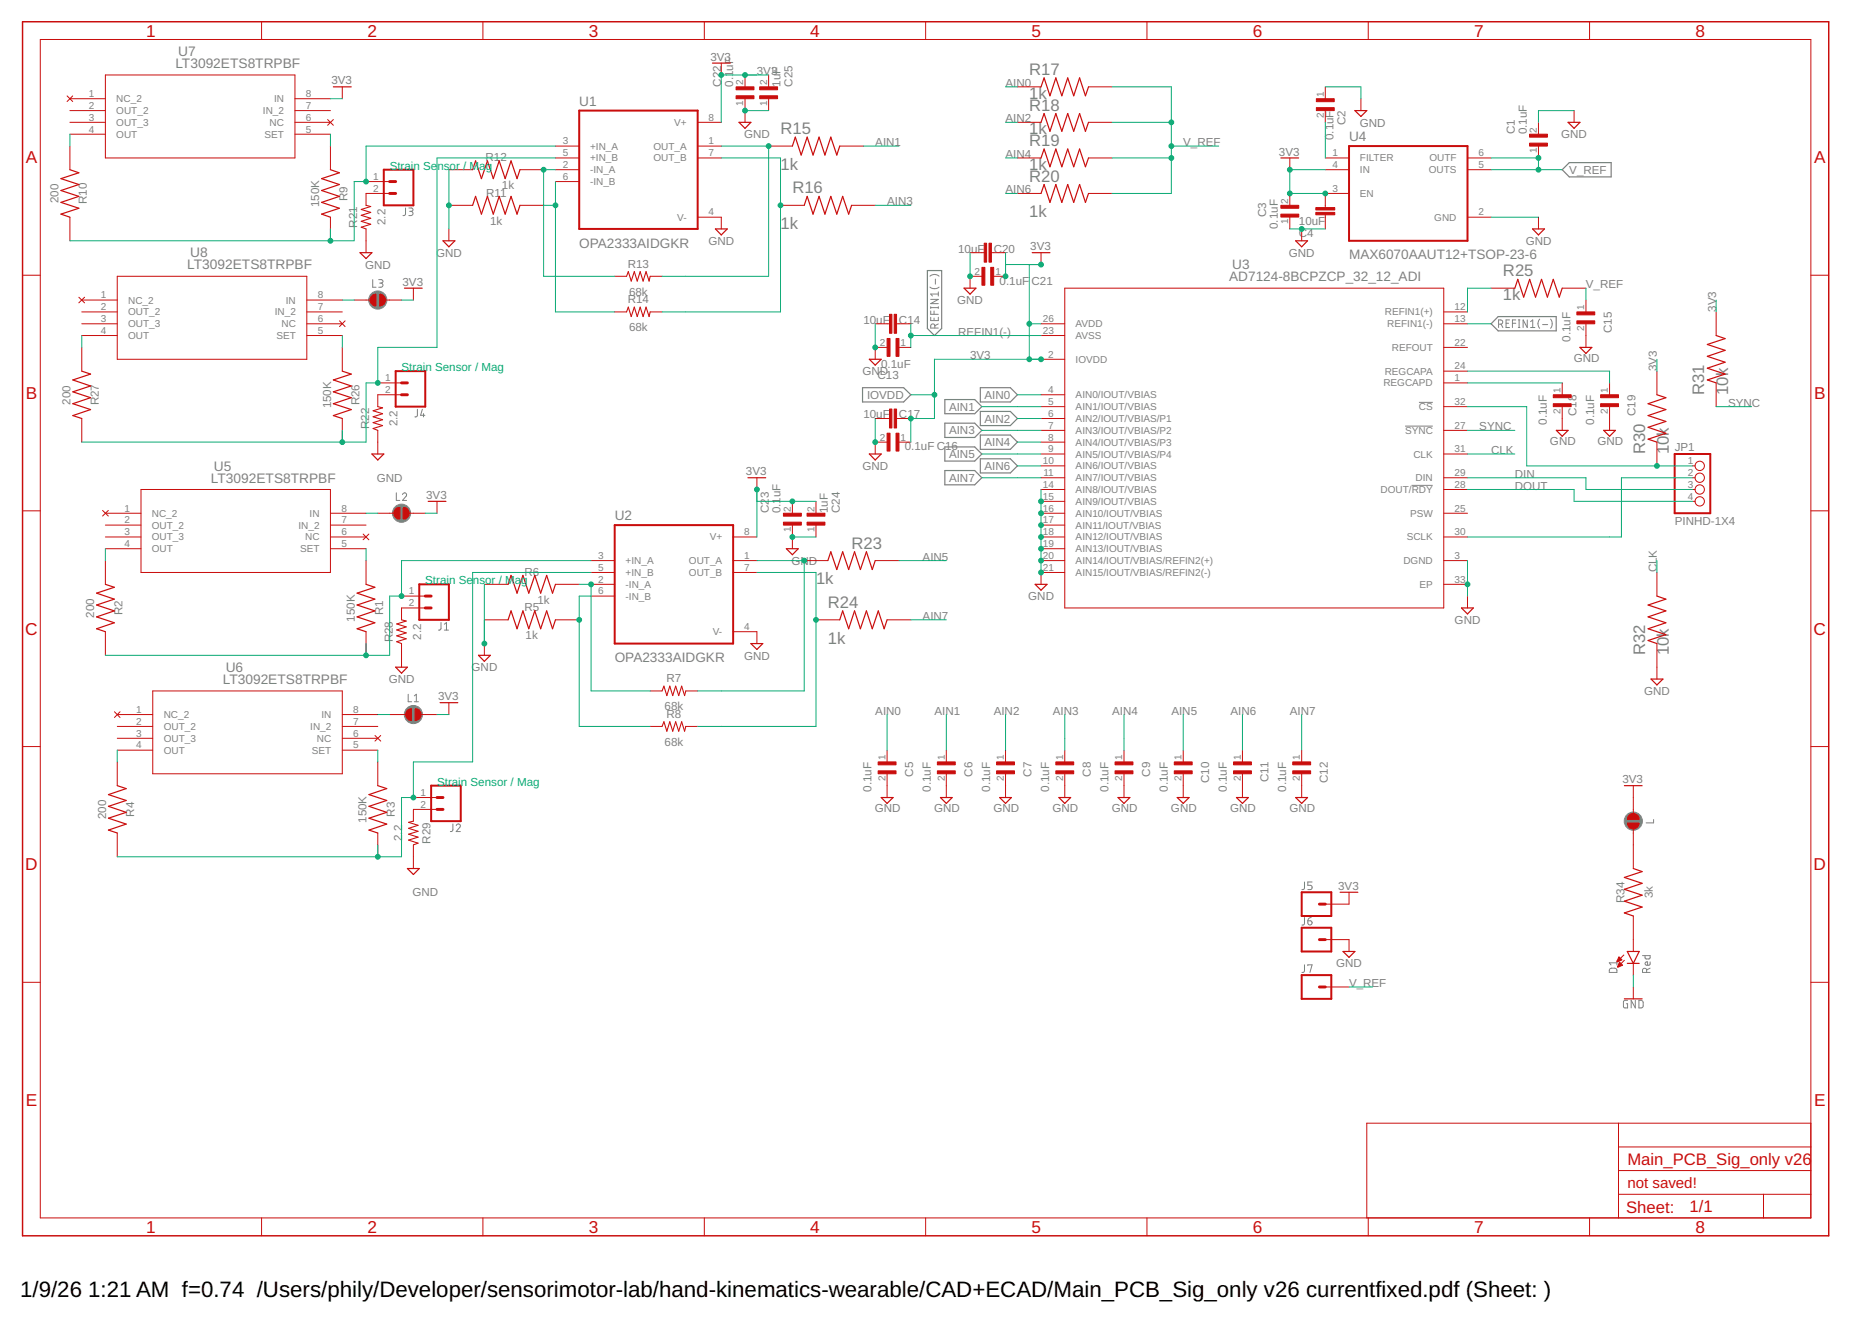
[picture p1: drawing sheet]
<svg xmlns="http://www.w3.org/2000/svg" width="297mm" height="210mm" viewBox="0 0 297 210" stroke-linecap="round" stroke-linejoin="round" font-family="sans-serif">
<g fill="none" stroke="#808080" stroke-width=".16">
<path d="M64.3 33v1l-.4 .2M64.9 33h.5l.1 .2-.1 .3h-.4M65.2 33.5a.34 .34 0 0 1 .3 .4 .34 .34 0 0 1-.3 .3h-.3M59.1 44.4v1.2h.6M60.1 44.4h.4l.3 .2-.2 .3h-.4M60.4 44.9h.2a.33 .33 0 0 1 .2 .4 .33 .33 0 0 1-.4 .3h-.3M147.6 45.6a1.18 1.18 0 0 0 1.4 0M147.6 43.8a1.11 1.11 0 0 1 1.4 0M147.7 48.7v.2M147.7 49.3v.6h1.2M147.7 50.3v.6h1.2v-.6M147.7 48.8h1.2"/>
<path d="M147.7 47.5h1.2l-1.2 .7h1.2M148.2 49.3v.6M148.2 50.5v.4M148.3 52v-.3a.33 .33 0 0 0-.3-.3 .33 .33 0 0 0-.3 .3v.3h1.2M148.4 44.3v.8M148.9 51.4l-.6 .3M148.9 46.3v.7M148.9 48.7v.2M148.9 46.7h-1.2l.3 .3M237.8 51.4h.3a.34 .34 0 0 0 .3-.3 .34 .34 0 0 0-.3-.3h-.3v1.2M238.2 51.4l.3 .6M239 51.3h.4"/>
<path d="M239.5 50.8h-.5v1.2h.5M240 51.3h.5M240.5 50.8h-.5v1.2M240.9 50.8h.3M240.9 52h.3M241 50.8v1.2M242.3 50.8v1.2l-.6-1.2v1.2M242.9 52h.6M242.9 51l.3-.2v1.2M244.3 50.6a1.11 1.11 0 0 0 0 1.5M244.8 51.5h.8M246 50.6a1.18 1.18 0 0 1 0 1.5"/>
<path d="M62.9 78.2v1.2h.5M63.9 78.5a.33 .33 0 0 1 .4-.3 .33 .33 0 0 1 .1 .5l-.5 .7h.6M66.2 64.9v1.1l-.4 .1M67 64.9l-.3 1h.7M67.2 65.6v.5M222.9 67.6h4.5M224 77h3.3M225.1 63.8h2.3M70 98.8v1l-.4 .2M70.5 100h.7M70.5 99l.3-.2v1.2M64.8 110.2v1.1h.5"/>
<path d="M65.7 111.3h.7M65.7 110.4l.4-.2v1.1M71.9 130.7l-.1 1.1-.3 .1M72.4 131a.33 .33 0 0 1 .5-.3 .33 .33 0 0 1 .1 .6l-.6 .6h.6M207 139.9v1.1l-.4 .1M208.2 139.9h-.7v.6h.4a.34 .34 0 0 1 .3 .3 .34 .34 0 0 1-.3 .3h-.4M262.4 130v.6h-1.2M207 145.6v1l-.4 .2M207 153.1v1l-.4 .2M207.5 146.1h.4a.34 .34 0 0 1 .3 .4 .34 .34 0 0 1-.4 .3 .34 .34 0 0 1-.3-.4zM207.5 153.2v-.1h.7l-.3 1.2M208 145.6a.51 .51 0 0 0-.5 .5"/>
<path d="M255.5 153.7l.2-.1h.6l.2 .2 .1 .5h-1.2zM256.6 152.4v.7M256.6 152.8h-1.2l.2 .3M258.3 158.7h-.4l-.3 .2 .1 1h.6v-.6h-.2M259.5 158.7v1.2l-.7-1.2v1.2M260.1 158.7h.3l.3 .2v.8l-.2 .2h-.4zM260.6 151.6h1.2v.4l-.1 .1h-.6l-.1-.5M261.3 154.3v-.4a.33 .33 0 0 0-.3-.3 .33 .33 0 0 0-.4 .3v.4h1.2M261.8 152.6l-.1 .5h-.4a.28 .28 0 0 1-.3-.3 .28 .28 0 0 1 .4-.2v.5M261.8 153.6l-.5 .3"/>
</g>
<g fill="#808080" stroke="#808080" stroke-width=".16">
<circle cx="259.2" cy="130.3" r="1.44"/>
<circle cx="65.6" cy="113.4" r="1.44"/>
<circle cx="63.7" cy="81.4" r="1.44"/>
<circle cx="59.9" cy="47.6" r="1.44"/>
</g>
<path d="M247.9 26.9l1.1-1.1h6.7v2.3h-6.7zM147.2 42.9h2.2v9.2l-1.1 1.1-1.1-1.1zM237.7 50.2h9.2v2.3h-9.2l-1.1-1.1zM136.9 61.5h6.5l1.1 1.1-1.1 1.2h-6.5zM149.9 63.4h4.8l1.1 1.1-1.1 1.1h-4.8zM149.9 67.1h4.8l1.1 1.2-1.1 1.1h-4.8zM149.9 70.9h4.8l1.1 1.1-1.1 1.2h-4.8zM149.9 74.7h4.8l1.1 1.1-1.1 1.1h-4.8zM155.6 61.5h4.7l1.1 1.1-1.1 1.2h-4.7zM155.6 65.3h4.7l1.1 1.1-1.1 1.1h-4.7zM155.6 69h4.7l1.1 1.1-1.1 1.2h-4.7zM155.6 72.8h4.7l1.1 1.1-1.1 1.1h-4.7z" fill="none" stroke="#808080" stroke-width=".19"/>
<g fill="none" stroke="#c90d0c" stroke-width=".16">
<path d="M6.4 6.3h280.9v186.9h-280.9zM10.6 15.2l.9 .9M11.1 19.4h5.6M11.1 15.7h5.6M11.1 17.5h5.6M11.5 15.2l-.9 .9M16.7 11.9h30.1v13.2h-30.1zM41.5 3.5v2.8M46.8 19.4h5.6M46.8 15.7h5.6M46.8 17.5h5.6M52 19l.9 .9"/>
<path d="M52.9 19l-.9 .9M54.3 13.8v1.9M76.6 3.5v2.8M110.7 19.4h3.7M111.8 3.5v2.8M114.4 10v1.9M118.2 11.9v1.9M118.2 15.7v3.7M122 11.9v1.9M122 15.7v1.8M146.9 3.5v2.8M161.4 13.8h3.8"/>
<path d="M161.4 19.4h3.8M172.7 13.8h3.8M172.7 19.4h3.8M182 3.5v2.8M210.3 13.8v1.9M210.3 17.5v1.9M215.9 15.7v1.8M217.1 3.5v2.8M244.1 19.4v1.9M249.8 17.5v1.9M252.2 3.5v2.8M11.1 21.3h5.6"/>
<path d="M11.1 23.2v3.7M11.1 34.5v3.7M46.8 21.3h5.6M52.4 23.2v3.7M52.4 34.5v3.7M58.1 36.3v3.8M58.1 28.8h3.7M61.8 30.7h-3.7v1.9M71.2 26.9h3.8M71.2 36.3v1.9M71.2 32.6h3.8M82.5 26.9h3.8"/>
<path d="M82.5 32.6h3.8M88.1 25.1h3.8M88.1 26.9h3.8M88.1 23.2h3.8M88.1 28.8h3.8M110.7 25.1h3.7M110.7 34.5h3.7v1.8M110.7 23.2h3.7M122 23.2h3.7M123.8 32.6h3.8M133.2 23.2h3.8M135.1 32.6h3.8"/>
<path d="M161.4 25.1h3.8M161.4 30.7h3.8M172.7 25.1h3.8M172.7 30.7h3.8M204.7 25.1v1.8M204.7 30.7v1.9M204.7 34.5v1.8M206.5 36.3v1.9M210.3 25.1h3.8M210.3 26.9h3.8M210.3 34.1v2.2M214.1 30.7h-3.8v2.3"/>
<path d="M232.9 25.1h3.7M232.9 26.9h3.7M232.9 34.5h3.7M244.1 23.2v1.9M244.1 34.5v1.8M3.6 43.7h2.8M12.5 47.2l.9 .8M13 51.4h5.6M13 53.2h5.6M13 49.5h5.6M13 47.6h5.6M13 55.1v3.8"/>
<path d="M13.4 47.2l-.9 .8M18.6 43.8h30.1v13.2h-30.1zM48.7 51.4h5.6M48.7 53.2h5.6M48.7 49.5h5.6M48.7 47.6h5.6M53.9 50.9l.9 .9M54.3 55.1v3.8M54.8 50.9l-.9 .9M56.2 47.6h2.5M61.2 47.6h2.5M65.6 45.7v1.9"/>
<path d="M97.5 49.5h1.9M97.5 43.8h1.9M103.2 49.5h1.9M103.2 43.8h1.9M138.9 51.4h2.2M140.8 55.1h-1.9v1.9M142.3 51.4h2.2M142.6 55.1h1.9M153.9 40.1h2.3M155.8 43.8h-1.9v1.9M157.3 40.1h2.3M157.7 43.8h1.9"/>
<path d="M165.2 51.4h3.8M165.2 53.2h3.8M165.2 57h3.8M165.2 40.1v1.9M169 45.7h60.1v50.8h-60.1zM229.1 51.4h3.8M229.1 49.5h3.8M229.1 55.1h3.8M229.1 58.9h3.8M236.6 45.7h3.8M247.9 45.7h3.8M251.7 47.6v1.9"/>
<path d="M251.7 51.4v3.7M262.9 58.9v3.7M272.3 49.5v3.7M287.3 43.7h2.9M13 66.4v3.7M22.4 77.7h30v13.1h-30zM54.3 66.4v3.7M59.9 60.7h3.8M59.9 68.3v3.7M63.7 62.6h-3.8v1.9M69.3 79.5v1.9M120.1 75.8v1.9"/>
<path d="M125.7 79.5v1.9M129.5 79.5v1.9M138.9 66.4h2.2M140.8 70.1h-1.9v1.9M142.3 66.4h2.2M142.6 70.1h1.9M165.2 62.6h3.8M165.2 64.5h3.8M165.2 66.4h3.8M165.2 68.3h3.8M165.2 70.1h3.8M165.2 72h3.8"/>
<path d="M165.2 73.9h3.8M165.2 75.8h3.8M165.2 77.7h3.8M165.2 79.5h3.8M229.1 64.5h3.8M229.1 68.3h3.8M229.1 72h3.8M229.1 75.8h3.8M229.1 77.7h3.8M229.1 60.7h3.8M247.9 60.7v1.9M247.9 64.5v3.8"/>
<path d="M255.4 60.7v1.9M255.4 64.5v3.8M262.9 70.1v3.8M268.6 73.9h.4M268.6 75.8h.4M268.6 77.7h.4M268.6 79.5h.4M272.3 60.7v3.8M3.6 81h2.8M16.3 81l.9 .9M16.7 85.2h5.7M16.7 81.4h5.7"/>
<path d="M16.7 83.3h5.7M16.7 87.1h5.7M16.7 88.9v3.8M17.2 81l-.9 .9M52.4 85.2h5.7M52.4 81.4h5.7M52.4 83.3h5.7M52.4 87.1h5.7M57.6 84.7l.9 .9M58.1 88.9v3.8M58.5 84.7l-.9 .9M59.9 81.4h2.6"/>
<path d="M63.7 94.6h3.8M64.9 81.4h2.6M67.5 96.5h-3.8v1.8M76.9 92.7h3.7M76.9 98.3h3.7M88.1 92.7h3.8M88.1 98.3h3.8M93.8 88.9h3.7M93.8 90.8h3.7M93.8 92.7h3.7M93.8 94.6h3.7M116.3 88.9h3.8"/>
<path d="M116.3 90.8h3.8M116.3 85.2h3.8M125.7 83.3v3.8M127.6 88.9h3.8M129.5 98.3h3.7M129.5 83.3v1.9M138.9 88.9h3.7M140.8 98.3h3.7M165.2 88.9h3.8M165.2 85.2h3.8M165.2 81.4h3.8M165.2 83.3h3.8"/>
<path d="M165.2 87.1h3.8M169 90.8h-3.8v1.9M229.1 88.9h3.8M229.1 92.7h3.8M229.1 85.2h3.8M229.1 81.4h3.8M232.9 94.6v1.9M262.9 90.8v3.8M287.3 81h2.9M3.6 118.4h2.8M16.7 100.2v3.8M18.2 112.9l.8 .9"/>
<path d="M18.6 113.4h5.6M18.6 115.3h5.6M18.6 117.1h5.6M18.6 119h5.6M19 112.9l-.8 .9M24.2 109.6h30.1v13.2h-30.1zM54.3 113.4h5.6M54.3 115.3h5.6M54.3 117.1h5.6M54.3 119h5.6M58.1 100.2v3.8M59.5 116.7l.9 .9"/>
<path d="M60.4 116.7l-.9 .9M61.8 113.4h2.6M63.7 102.1v3.8M66.8 113.4h2.5M71.2 111.5v1.9M76.9 102.1v1.9M103.2 109.6h1.9M103.2 115.3h1.9M108.8 109.6h1.9M108.8 115.3h1.9M116.3 100.2h3.8v1.9M140.8 119v1.9"/>
<path d="M150.2 119v1.9M159.6 119v1.9M169 119v1.9M178.4 119v1.9M187.7 119v1.9M197.1 119v1.9M206.5 119v1.9M262.9 102.1v5.6M287.3 118.4h2.9M18.6 120.9v3.8M18.6 132.2v3.7M59.9 120.9v3.8"/>
<path d="M59.9 132.2v3.7M65.6 126.5h3.7M65.6 134v3.8M69.3 128.4h-3.7v1.9M140.8 122.8v3.7M150.2 122.8v3.7M159.6 122.8v3.7M169 122.8v3.7M178.4 122.8v3.7M187.7 122.8v3.7M197.1 122.8v3.7M206.5 122.8v3.7"/>
<path d="M259.2 124.7v4.4M259.2 131.5v6.3M3.6 155.9h2.8M210.3 149.1h3.8v1.9M210.3 156.6h3.8M214.1 141.6v1.8h-3.8M257.7 151.5l-1.1 1M257.7 152.4l-1 1M259.2 145.3v5.7M259.2 152.8v1.9M259.2 156.6v1.9M287.3 155.9h2.9"/>
<path d="M256.8 178.2v15M287.3 178.2h-70.4v15M41.5 193.2v2.9M76.6 193.2v2.9M111.8 193.2v2.9M146.9 193.2v2.9M182 193.2v2.9M217.1 193.2v2.9M252.2 193.2v2.9M256.8 189.5h30.5M256.8 185.7h30.5M256.8 182h30.5"/>
<path d="M279.8 189.5v3.7"/>
<circle cx="269.7" cy="73.9" r=".74"/>
<circle cx="269.7" cy="77.7" r=".74"/>
<circle cx="269.7" cy="75.8" r=".74"/>
<circle cx="269.7" cy="79.5" r=".74"/>
</g>
<path d="M3.6 3.5h286.6v192.6h-286.6z" fill="none" stroke="#c90d0c" stroke-width=".23"/>
<path d="M91.9 17.5h18.8v18.8h-18.8zM60.9 26.9h4.7v5.7h-4.7zM214.1 23.2h18.8v15h-18.8zM62.8 58.9h4.7v5.6h-4.7zM265.7 72h5.7v9.4h-5.7zM66.5 92.7h4.7v5.6h-4.7zM97.5 83.3h18.8v18.8h-18.8zM68.4 124.7h4.7v5.6h-4.7zM206.5 141.6h4.7v3.7h-4.7zM206.5 147.2h4.7v3.8h-4.7zM206.5 154.7h4.7v3.8h-4.7z" fill="none" stroke="#c90d0c" stroke-width=".32"/>
<g fill="none" stroke="#c90d0c" stroke-width=".19">
<path d="M52.9 13.8h2.8M113.1 10h2.8M117.3 19.4h1.8l-.9 1zM165.2 13.8l.5-1.4 .9 2.8 .9-2.8 1 2.8 .9-2.8 1 2.8 .9-2.8 .9 2.8 .5-1.4M165.2 19.4l.5-1.4 .9 2.8 .9-2.8 1 2.8 .9-2.8 1 2.8 .9-2.8 .9 2.8 .5-1.4M215 17.5h1.9l-1 1zM248.8 19.4h1.9l-.9 1zM11.1 26.9l1.4 .5-2.8 .9 2.8 1-2.8 .9 2.8 1-2.8 .9 2.8 .9-2.8 1 1.4 .5M52.4 26.9l1.4 .5-2.8 .9 2.8 1-2.8 .9 2.8 1-2.8 .9 2.8 .9-2.8 1 1.4 .5M70.3 38.2h1.9l-1 1zM75 32.6l.5-1.4 .9 2.8 .9-2.8 1 2.8 .9-2.8 1 2.8 .9-2.8 .9 2.8 .5-1.4M75 26.9l.5-1.4 .9 2.8 .9-2.8 1 2.8 .9-2.8 1 2.8 .9-2.8 .9 2.8 .5-1.4"/>
<path d="M113.5 36.3h1.9l-1 1zM125.7 23.2l.5-1.4 .9 2.8 1-2.8 .9 2.8 1-2.8 .9 2.8 .9-2.8 1 2.8 .4-1.4M127.6 32.6l.5-1.4 .9 2.8 1-2.8 .9 2.8 .9-2.8 1 2.8 .9-2.8 1 2.8 .4-1.4M165.2 25.1l.5-1.5 .9 2.9 .9-2.9 1 2.9 .9-2.9 1 2.9 .9-2.9 .9 2.9 .5-1.4M165.2 30.7l.5-1.4 .9 2.8 .9-2.8 1 2.8 .9-2.8 1 2.8 .9-2.8 .9 2.8 .5-1.4M203.2 25.1h2.9M205.6 38.2h1.9l-1 1zM243.2 36.3h1.9l-1 1zM13 58.9l1.4 .5-2.8 .9 2.8 .9-2.8 1 2.8 .9-2.8 1 2.8 .9-2.8 .9 1.4 .5M54.3 58.9l1.4 .5-2.8 .9 2.8 .9-2.8 1 2.8 .9-2.8 1 2.8 .9-2.8 .9 1.4 .5M57.1 40.1h1.9l-.9 .9zM64.2 45.7h2.8"/>
<path d="M137.9 57h1.9l-.9 .9zM153 45.7h1.9l-1 1zM163.8 40.1h2.8M240.4 45.7l.4-1.4 1 2.8 .9-2.8 .9 2.8 1-2.8 .9 2.8 1-2.8 .9 2.8 .5-1.4M250.7 55.1h1.9l-.9 1zM272.3 53.2l1.4 .5-2.8 1 2.8 .9-2.8 .9 2.8 1-2.8 .9 2.8 1-2.8 .9 1.4 .4M59 72h1.9l-1 1zM67.9 79.5h2.9M118.7 75.8h2.8M137.9 72h1.9l-.9 1zM247 68.3h1.8l-.9 .9zM254.5 68.3h1.8l-.9 .9z"/>
<path d="M262.9 62.6l1.4 .5-2.8 1 2.8 .9-2.8 .9 2.8 1-2.8 .9 2.8 .9-2.8 1 1.4 .4M16.7 92.7l1.4 .5-2.8 .9 2.8 1-2.8 .9 2.8 .9-2.8 1 2.8 .9-2.8 1 1.4 .4M58.1 92.7l1.4 .5-2.8 .9 2.8 1-2.8 .9 2.8 .9-2.8 1 2.8 .9-2.8 1 1.4 .4M80.6 98.3l.5-1.4 .9 2.9 1-2.9 .9 2.9 1-2.9 .9 2.9 .9-2.9 1 2.9 .4-1.5M80.6 92.7l.5-1.4 .9 2.8 1-2.8 .9 2.8 1-2.8 .9 2.8 .9-2.8 1 2.8 .4-1.4M124.8 87.1h1.9l-1 .9zM131.4 88.9l.4-1.4 1 2.9 .9-2.9 1 2.9 .9-2.9 .9 2.9 1-2.9 .9 2.9 .5-1.5M133.2 98.3l.5-1.4 1 2.9 .9-2.9 .9 2.9 1-2.9 .9 2.9 1-2.9 .9 2.9 .5-1.5M164.3 92.7h1.8l-.9 .9zM231.9 96.5h1.9l-.9 .9zM262.9 94.6l1.4 .5-2.8 .9 2.8 .9-2.8 1 2.8 .9-2.8 1 2.8 .9-2.8 .9 1.4 .5M62.8 105.9h1.8l-.9 .9z"/>
<path d="M69.8 111.5h2.8M75.9 104h1.9l-.9 .9zM119.1 102.1h1.9l-.9 .9zM262 107.7h1.9l-1 1zM18.6 124.7l1.4 .4-2.8 1 2.8 .9-2.8 .9 2.8 1-2.8 .9 2.8 .9-2.8 1 1.4 .5M59.9 124.7l1.5 .4-2.9 1 2.9 .9-2.9 .9 2.9 1-2.9 .9 2.9 .9-2.9 1 1.4 .5M64.6 137.8h1.9l-.9 .9zM139.8 126.5h1.9l-.9 1zM149.2 126.5h1.9l-.9 1zM158.6 126.5h1.9l-.9 1zM168 126.5h1.9l-.9 1zM177.4 126.5h1.9l-.9 1z"/>
<path d="M186.8 126.5h1.9l-1 1zM196.2 126.5h1.9l-1 1zM205.6 126.5h1.9l-1 1zM257.7 124.7h2.9M259.2 137.8l1.4 .5-2.9 .9 2.9 .9-2.9 1 2.9 .9-2.9 1 2.9 .9-2.9 .9 1.5 .5M212.6 141.6h2.9M213.1 151h1.9l-.9 .9zM257.7 158.5h2.9M258.2 151h1.9l-.9 1.8zM258.2 152.8h1.9"/>
</g>
<path d="M61.8 30.7h1M61.8 28.8h1M63.7 62.6h.9M63.7 60.7h.9M67.5 96.5h.9M67.5 94.6h.9M69.3 128.4h1M69.3 126.5h1M209.4 143.4h.9M209.4 149.1h.9M209.4 156.6h.9" fill="none" stroke="#c90d0c" stroke-width=".47"/>
<g fill="#c90d0c" stroke="#c90d0c" stroke-width=".16">
<path d="M208.9 15.7h2.8v.4h-2.8z"/>
<path d="M208.9 17.1h2.8v.4h-2.8z"/>
<path d="M242.7 22.7h2.8v.5h-2.8z"/>
<path d="M242.7 21.3h2.8v.5h-2.8z"/>
<path d="M203.2 34h2.9v.4h-2.9z"/>
<path d="M203.2 32.6h2.9v.4h-2.9z"/>
<path d="M208.8 32.9h3v.4h-3z"/>
<path d="M208.8 33.7h3v.4h-3z"/>
<path d="M139.3 120.9h2.9v.4h-2.9z"/>
<path d="M139.3 122.3h2.9v.5h-2.9z"/>
<path d="M148.7 120.9h2.9v.4h-2.9z"/>
<path d="M148.7 122.3h2.9v.5h-2.9z"/>
<path d="M158.1 120.9h2.9v.4h-2.9z"/>
<path d="M158.1 122.3h2.9v.5h-2.9z"/>
<path d="M167.5 120.9h2.9v.4h-2.9z"/>
<path d="M167.5 122.3h2.9v.5h-2.9z"/>
<path d="M176.9 120.9h2.9v.4h-2.9z"/>
<path d="M176.9 122.3h2.9v.5h-2.9z"/>
<path d="M186.3 120.9h2.9v.4h-2.9z"/>
<path d="M186.3 122.3h2.9v.5h-2.9z"/>
<path d="M195.7 120.9h2.9v.4h-2.9z"/>
<path d="M195.7 122.3h2.9v.5h-2.9z"/>
<path d="M205.1 120.9h2.9v.4h-2.9z"/>
<path d="M205.1 122.3h2.9v.5h-2.9z"/>
<path d="M142.2 53.7h.4v2.8h-.4z"/>
<path d="M140.8 53.7h.4v2.8h-.4z"/>
<path d="M141.1 49.9h.4v3h-.4z"/>
<path d="M141.9 49.9h.4v3h-.4z"/>
<path d="M250.2 49.5h2.8v.5h-2.8z"/>
<path d="M250.2 50.9h2.8v.5h-2.8z"/>
<path d="M142.2 68.7h.4v2.9h-.4z"/>
<path d="M140.8 68.7h.4v2.9h-.4z"/>
<path d="M141.1 64.9h.4v3h-.4z"/>
<path d="M141.9 64.9h.4v3h-.4z"/>
<path d="M246.5 62.6h2.8v.5h-2.8z"/>
<path d="M246.5 64.1h2.8v.4h-2.8z"/>
<path d="M254 62.6h2.8v.5h-2.8z"/>
<path d="M254 64.1h2.8v.4h-2.8z"/>
<path d="M156.2 38.6h.3v3h-.3z"/>
<path d="M156.9 38.6h.4v3h-.4z"/>
<path d="M157.2 42.4h.5v2.9h-.5z"/>
<path d="M155.8 42.4h.5v2.9h-.5z"/>
<path d="M124.3 82.8h2.8v.5h-2.8z"/>
<path d="M124.3 81.4h2.8v.5h-2.8z"/>
<path d="M128.1 82.8h2.8v.5h-2.8z"/>
<path d="M128.1 81.4h2.8v.5h-2.8z"/>
<path d="M116.8 15.2h2.8v.5h-2.8z"/>
<path d="M116.8 13.8h2.8v.4h-2.8z"/>
<path d="M120.5 15.2h2.9v.5h-2.9z"/>
<path d="M120.5 13.8h2.9v.4h-2.9z"/>
</g>
<path d="M58.1 32.6l.7 .2-1.5 .4 1.5 .5-1.5 .5 1.5 .4-1.5 .5 1.5 .5-1.5 .4 .8 .3M99.4 43.8l.3-.7 .5 1.5 .4-1.5 .5 1.5 .5-1.5 .4 1.5 .5-1.5 .5 1.5 .2-.8M99.4 49.5l.3-.8 .5 1.5 .4-1.5 .5 1.5 .5-1.5 .4 1.5 .5-1.5 .5 1.5 .2-.7M59.9 64.5l.8 .2-1.5 .5 1.5 .4-1.5 .5 1.5 .5-1.5 .5 1.5 .4-1.5 .5 .7 .3M63.7 98.3l.8 .2-1.6 .5 1.6 .5-1.6 .4 1.6 .5-1.6 .5 1.6 .4-1.6 .5 .8 .3M105.1 109.6l.2-.7 .5 1.5 .5-1.5 .4 1.5 .5-1.5 .5 1.5 .5-1.5 .4 1.5 .2-.8M105.1 115.3l.2-.8 .5 1.5 .5-1.5 .4 1.5 .5-1.5 .5 1.5 .5-1.5 .4 1.5 .2-.7M65.6 130.3l-.8 .2 1.5 .4-1.5 .5 1.5 .5-1.5 .5 1.5 .4-1.5 .5 1.5 .5-.7 .2" fill="none" stroke="#c90d0c" stroke-width=".17"/>
<g fill="#c90d0c" stroke="#c90d0c" stroke-width=".16">
<path d="M258.2 130.6h1.9a.94 .94 0 0 1-.9 .9 .94 .94 0 0 1-1-.9z" fill-rule="evenodd"/>
<path d="M258.4 129.4a.94 .94 0 0 1 1.1-.3 .94 .94 0 0 1 .6 .9h-1.9z" fill-rule="evenodd"/>
<path d="M256.9 151.8l.5 .5-.8 .3z" fill-rule="evenodd"/>
<path d="M257 152.6l.5 .5-.8 .4z" fill-rule="evenodd"/>
<path d="M65.9 112.4a.94 .94 0 0 1 .9 1 .94 .94 0 0 1-.9 .9z" fill-rule="evenodd"/>
<path d="M64.7 112.6l.6-.2v1.9a.95 .95 0 0 1-.9-.6 .95 .95 0 0 1 .3-1.1z" fill-rule="evenodd"/>
<path d="M64 80.5a.93 .93 0 0 1 .9 .9 .93 .93 0 0 1-.9 1z" fill-rule="evenodd"/>
<path d="M62.8 80.7l.6-.2v1.9a.94 .94 0 0 1-.9-.6 .94 .94 0 0 1 .3-1.1z" fill-rule="evenodd"/>
<path d="M60.2 46.7a.93 .93 0 0 1 1 .9 .93 .93 0 0 1-1 .9z" fill-rule="evenodd"/>
<path d="M59.1 46.9l.6-.2v1.8a.93 .93 0 0 1-.9-.6 .93 .93 0 0 1 .3-1z" fill-rule="evenodd"/>
</g>
<g fill="none" stroke="#0dab76" stroke-width=".16">
<path d="M52.4 15.7h1.9M118.2 17.5h3.8M122 11.9h-7.6v7.5M159.6 13.8h1.8M159.6 19.4h1.8M176.5 13.8h9.4v16.9h-9.4M176.5 19.4h9.4M210.3 13.8h5.6v1.9M210.3 19.4v5.7M249.8 17.5h-5.7v1.9M11.1 21.3v1.9M52.4 21.3v1.9"/>
<path d="M52.4 36.3v1.9M71.2 26.9v9.4M86.3 32.6h1.8M88.1 26.9h-1.8v16.9h11.2M88.1 23.2h-30v5.6h-1.9v9.4h-45.1M88.1 25.1h-18.8v30h-9.4v5.6h-1.8v9.4h-45.1M88.1 28.8v20.7h9.4M114.4 25.1h9.4v24.4h-18.7M114.4 23.2h7.6v20.6h-16.9M137 23.2h5.6M138.9 32.6h5.6M159.6 30.7h1.8"/>
<path d="M159.6 25.1h1.8M176.5 25.1h9.4M185.9 23.2h7.5M204.7 36.3h5.6M210.3 26.9h-5.6v3.8h5.6M236.6 26.9h11.3M236.6 25.1h7.5v1.8M236.6 34.5h7.5M13 53.2v1.9M54.3 47.6h1.9M54.3 53.2v1.9M63.7 47.6h1.9"/>
<path d="M138.9 51.4v3.7M144.5 51.4v3.7M144.5 53.2h20.7M153.9 40.1v3.7M159.6 40.1v3.7M159.6 42h5.6M163.3 51.4h1.9M163.3 42v15M165.2 57h-16.9v9.4h-3.8v3.7M232.9 51.4h3.7M232.9 58.9h22.5v1.8M236.6 45.7h-3.7v3.8"/>
<path d="M251.7 45.7v1.9M262.9 57v1.9M272.3 47.6v1.9M54.3 68.3v1.8M120.1 77.7v7.5M120.1 79.5h9.4M138.9 66.4v3.7M144.5 62.6h3.8M155.8 64.5h9.4M155.8 75.8h9.4M155.8 68.3h9.4M155.8 72h9.4"/>
<path d="M161.4 66.4h3.8M161.4 62.6h3.8M161.4 73.9h3.8M161.4 70.1h3.8M165.2 77.7v13.1M232.9 77.7h16.9v1.8h18.8M232.9 75.8h18.8v1.9h16.9M232.9 64.5h9.4v9.4h26.3M232.9 68.3h7.5M232.9 72h7.5M232.9 60.7h15M268.6 75.8h-11.3v9.4h-24.4"/>
<path d="M272.3 64.5h5.6M16.7 87.1v1.8M58.1 81.4h1.8M58.1 87.1v1.8M67.5 81.4h1.8M76.9 92.7v9.4M91.9 92.7h1.9v16.9h9.4M93.8 88.9h-30.1v5.7h-1.9v9.4h-45.1M93.8 94.6h-1.9v20.7h11.3M93.8 90.8h-18.8v30.1h-9.4v5.6h-1.9v9.4h-45.1M120.1 88.9h7.5v20.7h-16.9M120.1 90.8h9.4v24.5h-18.8"/>
<path d="M125.7 85.2h3.8M142.6 88.9h7.6M144.5 98.3h5.7M232.9 88.9v5.7M262.9 88.9v1.9M18.6 119v1.9M58.1 102.1v1.9M59.9 113.4h1.9M59.9 119v1.9M69.3 113.4h1.9M140.8 113.4v5.6M150.2 113.4v5.6"/>
<path d="M159.6 113.4v5.6M169 113.4v5.6M178.4 113.4v5.6M187.7 113.4v5.6M197.1 113.4v5.6M206.5 113.4v5.6M59.9 134v1.9M214.1 156.6h3.7M259.2 154.7v1.9"/>
</g>
<g fill="#0dab76" stroke="#0dab76" stroke-width=".16">
<circle cx="120.1" cy="77.7" r=".38"/>
<circle cx="125.7" cy="79.5" r=".38"/>
<circle cx="204.7" cy="26.9" r=".38"/>
<circle cx="204.7" cy="30.7" r=".38"/>
<circle cx="210.3" cy="30.7" r=".38"/>
<circle cx="114.4" cy="11.9" r=".38"/>
<circle cx="159.6" cy="43.8" r=".38"/>
<circle cx="165.2" cy="42" r=".38"/>
<circle cx="163.3" cy="51.4" r=".38"/>
<circle cx="165.2" cy="57" r=".38"/>
<circle cx="144.5" cy="66.4" r=".38"/>
<circle cx="163.3" cy="57" r=".38"/>
<circle cx="148.3" cy="62.6" r=".38"/>
<circle cx="118.2" cy="11.9" r=".38"/>
<circle cx="232.9" cy="92.7" r=".38"/>
<circle cx="76.9" cy="102.1" r=".38"/>
<circle cx="206.5" cy="36.3" r=".38"/>
<circle cx="138.9" cy="55.1" r=".38"/>
<circle cx="138.9" cy="70.1" r=".38"/>
<circle cx="71.2" cy="32.6" r=".38"/>
<circle cx="153.9" cy="43.8" r=".38"/>
<circle cx="165.2" cy="79.5" r=".38"/>
<circle cx="165.2" cy="81.4" r=".38"/>
<circle cx="165.2" cy="83.3" r=".38"/>
<circle cx="165.2" cy="85.2" r=".38"/>
<circle cx="165.2" cy="87.1" r=".38"/>
<circle cx="165.2" cy="88.9" r=".38"/>
<circle cx="165.2" cy="90.8" r=".38"/>
<circle cx="125.7" cy="85.2" r=".38"/>
<circle cx="118.2" cy="17.5" r=".38"/>
<circle cx="58.1" cy="104" r=".38"/>
<circle cx="63.7" cy="94.6" r=".38"/>
<circle cx="91.9" cy="98.3" r=".38"/>
<circle cx="127.6" cy="88.9" r=".38"/>
<circle cx="129.5" cy="98.3" r=".38"/>
<circle cx="244.1" cy="25.1" r=".38"/>
<circle cx="244.1" cy="26.9" r=".38"/>
<circle cx="185.9" cy="19.4" r=".38"/>
<circle cx="185.9" cy="23.2" r=".38"/>
<circle cx="185.9" cy="25.1" r=".38"/>
<circle cx="262.9" cy="73.9" r=".38"/>
<circle cx="144.5" cy="53.2" r=".38"/>
<circle cx="93.8" cy="92.7" r=".38"/>
<circle cx="59.9" cy="135.9" r=".38"/>
<circle cx="65.6" cy="126.5" r=".38"/>
<circle cx="52.4" cy="38.2" r=".38"/>
<circle cx="58.1" cy="28.8" r=".38"/>
<circle cx="88.1" cy="32.6" r=".38"/>
<circle cx="122" cy="23.2" r=".38"/>
<circle cx="123.8" cy="32.6" r=".38"/>
<circle cx="86.3" cy="26.9" r=".38"/>
<circle cx="54.3" cy="70.1" r=".38"/>
<circle cx="59.9" cy="60.7" r=".38"/>
</g>
<g font-size="3.5">
<text x="3.2" y="205.7">1/9/26</text>
<text x="14" y="205.7">1:21 AM f=0.74 /Users/phily/Developer/sensorimotor-lab/hand-kinematics-wearable/CAD+ECAD/Main_PCB_Sig_only v26 currentfixed.pdf (Sheet: )</text>
</g>
<g font-size="2.7" fill="#c90d0c">
<text x="23.2" y="5.8">1</text>
<text x="58.3" y="5.8">2</text>
<text x="93.4" y="5.8">3</text>
<text x="128.5" y="5.8">4</text>
<text x="163.7" y="5.8">5</text>
<text x="198.8" y="5.8">6</text>
<text x="233.9" y="5.8">7</text>
<text x="269" y="5.8">8</text>
<text x="4.1" y="25.9">A</text>
<text x="287.8" y="25.9">A</text>
<text x="4.1" y="63.3">B</text>
<text x="287.8" y="63.3">B</text>
<text x="4" y="100.7">C</text>
<text x="287.8" y="100.7">C</text>
<text x="4" y="138.1">D</text>
<text x="287.8" y="138.1">D</text>
<text x="4.1" y="175.5">E</text>
<text x="287.8" y="175.5">E</text>
<text x="23.2" y="195.6">1</text>
<text x="58.3" y="195.6">2</text>
<text x="93.4" y="195.6">3</text>
<text x="128.5" y="195.6">4</text>
<text x="163.7" y="195.6">5</text>
<text x="198.8" y="195.6">6</text>
<text x="233.9" y="195.6">7</text>
<text x="269" y="195.6">8</text>
</g>
<g font-size="2.6" fill="#808080">
<text x="163.3" y="11.9">R17</text>
<text x="163.3" y="15.7">1k</text>
<text x="163.3" y="17.5">R18</text>
<text x="123.8" y="21.3">R15</text>
<text x="163.3" y="21.3">1k</text>
<text x="163.3" y="23.2">R19</text>
<text x="123.8" y="26.9">1k</text>
<text x="163.3" y="26.9">1k</text>
<text x="163.3" y="28.8">R20</text>
<text x="125.7" y="30.7">R16</text>
<text x="163.3" y="34.5">1k</text>
<text x="123.8" y="36.3">1k</text>
<text x="238.5" y="47.6">1k</text>
<text x="238.5" y="43.8">R25</text>
<text x="270.4" y="62.6" transform="rotate(-90 270.4 62.6)">R31</text>
<text x="274.2" y="62.6" transform="rotate(-90 274.2 62.6)">10k</text>
<text x="261" y="72" transform="rotate(-90 261 72)">R30</text>
<text x="264.8" y="72" transform="rotate(-90 264.8 72)">10k</text>
<text x="135.1" y="87.1">R23</text>
<text x="129.5" y="92.7">1k</text>
<text x="131.4" y="96.5">R24</text>
<text x="131.4" y="102.1">1k</text>
<text x="261" y="104" transform="rotate(-90 261 104)">R32</text>
<text x="264.8" y="104" transform="rotate(-90 264.8 104)">10k</text>
</g>
<g font-size="2.6" fill="#c90d0c">
<text x="258.2" y="184.8">Main_PCB_Sig_only v26</text>
<text x="258" y="192.4">Sheet:</text>
<text x="268.1" y="192.3">1/1</text>
</g>
<text font-size="2.4" fill="#c90d0c" x="258.2" y="188.5">not saved!</text>
<g font-size="2.2" fill="#808080">
<text x="27.8" y="10.8">LT3092ETS8TRPBF</text>
<text x="28.3" y="8.9">U7</text>
<text x="91.9" y="16.8">U1</text>
<text x="214.1" y="22.4">U4</text>
<text x="30.2" y="40.8">U8</text>
<text x="91.9" y="39.3">OPA2333AIDGKR</text>
<text x="214.1" y="41.2">MAX6070AAUT12+TSOP-23-6</text>
<text x="29.7" y="42.7">LT3092ETS8TRPBF</text>
<text x="195.1" y="44.6">AD7124-8BCPZCP_32_12_ADI</text>
<text x="195.5" y="42.7">U3</text>
<text x="33.5" y="76.6">LT3092ETS8TRPBF</text>
<text x="33.9" y="74.7">U5</text>
<text x="97.5" y="82.6">U2</text>
<text x="35.8" y="106.6">U6</text>
<text x="97.5" y="105.1">OPA2333AIDGKR</text>
<text x="35.3" y="108.5">LT3092ETS8TRPBF</text>
</g>
<g font-size="1.9" fill="#808080">
<text x="249.2" y="54.2" transform="rotate(-90 249.2 54.2)">0.1uF</text>
<text x="245.4" y="67.4" transform="rotate(-90 245.4 67.4)">0.1uF</text>
<text x="252.9" y="67.4" transform="rotate(-90 252.9 67.4)">0.1uF</text>
<text x="138.3" y="125.7" transform="rotate(-90 138.3 125.7)">0.1uF</text>
<text x="147.7" y="125.7" transform="rotate(-90 147.7 125.7)">0.1uF</text>
<text x="157.1" y="125.7" transform="rotate(-90 157.1 125.7)">0.1uF</text>
<text x="166.5" y="125.7" transform="rotate(-90 166.5 125.7)">0.1uF</text>
<text x="175.9" y="125.7" transform="rotate(-90 175.9 125.7)">0.1uF</text>
<text x="185.3" y="125.7" transform="rotate(-90 185.3 125.7)">0.1uF</text>
<text x="194.7" y="125.7" transform="rotate(-90 194.7 125.7)">0.1uF</text>
<text x="204.1" y="125.7" transform="rotate(-90 204.1 125.7)">0.1uF</text>
</g>
<g font-size="1.8" fill="#808080">
<text x="112.7" y="9.6">3V3</text>
<text x="114.5" y="11.4" transform="rotate(-90 114.5 11.4)">2</text>
<text x="120.1" y="11.9">3V3</text>
<text x="52.6" y="13.4">3V3</text>
<text x="114.5" y="13.8" transform="rotate(-90 114.5 13.8)">C2</text>
<text x="116.3" y="13.8" transform="rotate(-90 116.3 13.8)">0.1uF</text>
<text x="123.8" y="13.8" transform="rotate(-90 123.8 13.8)">1uF</text>
<text x="125.7" y="13.8" transform="rotate(-90 125.7 13.8)">C25</text>
<text x="159.6" y="13.8">AIN0</text>
<text x="118.1" y="22">GND</text>
<text x="138.9" y="23.2">AIN1</text>
<text x="159.6" y="19.4">AIN2</text>
<text x="187.7" y="23.2">V_REF</text>
<text x="211.6" y="22.2" transform="rotate(-90 211.6 22.2)">0.1uF</text>
<text x="213.5" y="19.9" transform="rotate(-90 213.5 19.9)">C2</text>
<text x="215.8" y="20.1">GND</text>
<text x="240.4" y="21.3" transform="rotate(-90 240.4 21.3)">C1</text>
<text x="242.2" y="21.3" transform="rotate(-90 242.2 21.3)">0.1uF</text>
<text x="247.7" y="22">GND</text>
<text x="77.1" y="25.5">R12</text>
<text x="159.6" y="25.1">AIN4</text>
<text x="202.9" y="24.7">3V3</text>
<text x="249" y="27.6">V_REF</text>
<text x="9.3" y="32.2" transform="rotate(-90 9.3 32.2)">200</text>
<text x="13.8" y="32.4" transform="rotate(-90 13.8 32.4)">R10</text>
<text x="50.6" y="32.9" transform="rotate(-90 50.6 32.9)">150K</text>
<text x="55.1" y="31.9" transform="rotate(-90 55.1 31.9)">R9</text>
<text x="61.2" y="35.7" transform="rotate(-90 61.2 35.7)">2.2</text>
<text x="77.1" y="31.2">R11</text>
<text x="77.8" y="35.7">1k</text>
<text x="79.7" y="30">1k</text>
<text x="140.8" y="32.6">AIN3</text>
<text x="159.6" y="30.7">AIN6</text>
<text x="200.9" y="34.5" transform="rotate(-90 200.9 34.5)">C3</text>
<text x="206.1" y="35.8">10uF</text>
<text x="56.7" y="36.1" transform="rotate(-90 56.7 36.1)">R21</text>
<text x="69.2" y="40.7">GND</text>
<text x="112.4" y="38.9">GND</text>
<text x="152" y="40.1">10uF</text>
<text x="157.7" y="40.1">C20</text>
<text x="163.5" y="39.7">3V3</text>
<text x="202.8" y="36.3" transform="rotate(-90 202.8 36.3)">0.1uF</text>
<text x="204.5" y="40.7">GND</text>
<text x="206.1" y="37.6">C4</text>
<text x="242.1" y="38.9">GND</text>
<text x="57.9" y="42.6">GND</text>
<text x="63.9" y="45.3">3V3</text>
<text x="99.6" y="42.5">R13</text>
<text x="99.8" y="46.9">68k</text>
<text x="158.6" y="45.2">0.1uF</text>
<text x="163.7" y="45.2">C21</text>
<text x="251.6" y="45.7">V_REF</text>
<text x="99.6" y="48.1">R14</text>
<text x="99.8" y="52.6">68k</text>
<text x="137" y="51.4">10uF</text>
<text x="142.6" y="51.4">C14</text>
<text x="151.9" y="48.3">GND</text>
<text x="152" y="53.2">REFIN1(-)</text>
<text x="255.8" y="52.9" transform="rotate(-90 255.8 52.9)">C15</text>
<text x="272.3" y="49.5" transform="rotate(-90 272.3 49.5)">3V3</text>
<text x="136.9" y="59.5">GND</text>
<text x="139.8" y="58.3">0.1uF</text>
<text x="153.9" y="57">3V3</text>
<text x="249.7" y="57.5">GND</text>
<text x="262.9" y="58.9" transform="rotate(-90 262.9 58.9)">3V3</text>
<text x="11.2" y="64.2" transform="rotate(-90 11.2 64.2)">200</text>
<text x="15.7" y="64.3" transform="rotate(-90 15.7 64.3)">R27</text>
<text x="52.5" y="64.8" transform="rotate(-90 52.5 64.8)">150K</text>
<text x="57" y="64.3" transform="rotate(-90 57 64.3)">R26</text>
<text x="137.6" y="63.3">IOVDD</text>
<text x="139.3" y="60.2">C13</text>
<text x="150.6" y="65.2">AIN1</text>
<text x="156.2" y="63.3">AIN0</text>
<text x="274.2" y="64.5">SYNC</text>
<text x="58.6" y="68.1" transform="rotate(-90 58.6 68.1)">R22</text>
<text x="63.1" y="67.7" transform="rotate(-90 63.1 67.7)">2.2</text>
<text x="137" y="66.4">10uF</text>
<text x="142.6" y="66.4">C17</text>
<text x="143.6" y="71.5">0.1uF C</text>
<text x="150" y="71.5">16</text>
<text x="150.6" y="68.9">AIN3</text>
<text x="156.2" y="67.1">AIN2</text>
<text x="156.2" y="70.8">AIN4</text>
<text x="234.7" y="68.3">SYNC</text>
<text x="245.9" y="70.6">GND</text>
<text x="250.1" y="66" transform="rotate(-90 250.1 66)">C18</text>
<text x="253.5" y="70.6">GND</text>
<text x="259.5" y="66" transform="rotate(-90 259.5 66)">C19</text>
<text x="265.7" y="71.6">JP1</text>
<text x="59.8" y="76.4">GND</text>
<text x="118.4" y="75.4">3V3</text>
<text x="136.9" y="74.6">GND</text>
<text x="150.6" y="72.7">AIN5</text>
<text x="150.6" y="76.4">AIN7</text>
<text x="156.2" y="74.6">AIN6</text>
<text x="236.6" y="72">CLK</text>
<text x="240.4" y="75.8">DIN</text>
<text x="240.4" y="77.7">DOUT</text>
<text x="67.6" y="79.2">3V3</text>
<text x="122" y="81.4" transform="rotate(-90 122 81.4)">C2</text>
<text x="122" y="79.1" transform="rotate(-90 122 79.1)">3</text>
<text x="123.8" y="81.4" transform="rotate(-90 123.8 81.4)">0.1uF</text>
<text x="131.4" y="81.4" transform="rotate(-90 131.4 81.4)">1uF</text>
<text x="133.2" y="81.4" transform="rotate(-90 133.2 81.4)">C24</text>
<text x="265.7" y="83.3">PINHD-1X4</text>
<text x="125.6" y="89.6">GND</text>
<text x="146.4" y="88.9">AIN5</text>
<text x="83.2" y="91.3">R6</text>
<text x="85.3" y="95.8">1k</text>
<text x="163.2" y="95.2">GND</text>
<text x="262.9" y="90.8" transform="rotate(-90 262.9 90.8)">CLK</text>
<text x="14.9" y="98" transform="rotate(-90 14.9 98)">200</text>
<text x="19.4" y="97.6" transform="rotate(-90 19.4 97.6)">R2</text>
<text x="56.3" y="98.6" transform="rotate(-90 56.3 98.6)">150K</text>
<text x="60.8" y="97.6" transform="rotate(-90 60.8 97.6)">R1</text>
<text x="62.3" y="101.9" transform="rotate(-90 62.3 101.9)">R28</text>
<text x="66.8" y="101.5" transform="rotate(-90 66.8 101.5)">2.2</text>
<text x="83.2" y="96.9">R5</text>
<text x="83.4" y="101.4">1k</text>
<text x="146.4" y="98.3">AIN7</text>
<text x="230.8" y="99">GND</text>
<text x="74.8" y="106.5">GND</text>
<text x="118.1" y="104.6">GND</text>
<text x="61.7" y="108.4">GND</text>
<text x="69.5" y="111.1">3V3</text>
<text x="105.5" y="112.7">68k</text>
<text x="105.8" y="108.2">R7</text>
<text x="105.8" y="113.9">R8</text>
<text x="138.9" y="113.4">AIN0</text>
<text x="148.3" y="113.4">AIN1</text>
<text x="157.7" y="113.4">AIN2</text>
<text x="167.1" y="113.4">AIN3</text>
<text x="176.5" y="113.4">AIN4</text>
<text x="185.9" y="113.4">AIN5</text>
<text x="195.3" y="113.4">AIN6</text>
<text x="204.7" y="113.4">AIN7</text>
<text x="260.9" y="110.3">GND</text>
<text x="105.5" y="118.4">68k</text>
<text x="144.9" y="123.2" transform="rotate(-90 144.9 123.2)">C5</text>
<text x="154.3" y="123.2" transform="rotate(-90 154.3 123.2)">C6</text>
<text x="163.7" y="123.2" transform="rotate(-90 163.7 123.2)">C7</text>
<text x="173.1" y="123.2" transform="rotate(-90 173.1 123.2)">C8</text>
<text x="182.5" y="123.2" transform="rotate(-90 182.5 123.2)">C9</text>
<text x="191.9" y="124.3" transform="rotate(-90 191.9 124.3)">C10</text>
<text x="201.3" y="124.1" transform="rotate(-90 201.3 124.1)">C11</text>
<text x="210.7" y="124.3" transform="rotate(-90 210.7 124.3)">C12</text>
<text x="257.4" y="124.3">3V3</text>
<text x="16.8" y="130" transform="rotate(-90 16.8 130)">200</text>
<text x="21.3" y="129.6" transform="rotate(-90 21.3 129.6)">R4</text>
<text x="58.2" y="130.6" transform="rotate(-90 58.2 130.6)">150K</text>
<text x="62.7" y="129.6" transform="rotate(-90 62.7 129.6)">R3</text>
<text x="138.8" y="128.9">GND</text>
<text x="148.2" y="128.9">GND</text>
<text x="157.6" y="128.9">GND</text>
<text x="167" y="128.9">GND</text>
<text x="176.4" y="128.9">GND</text>
<text x="185.8" y="128.9">GND</text>
<text x="195.2" y="128.9">GND</text>
<text x="204.6" y="128.9">GND</text>
<text x="63.8" y="133.4" transform="rotate(-90 63.8 133.4)">2.2</text>
<text x="68.3" y="133.9" transform="rotate(-90 68.3 133.9)">R29</text>
<text x="65.4" y="142.2">GND</text>
<text x="212.3" y="141.2">3V3</text>
<text x="257.8" y="143.3" transform="rotate(-90 257.8 143.3)">R34</text>
<text x="262.3" y="142.5" transform="rotate(-90 262.3 142.5)">3k</text>
<text x="212" y="153.5">GND</text>
<text x="214.1" y="156.6">V_REF</text>
</g>
<g font-size="1.8" fill="#0dab76">
<text x="61.8" y="26.9">Strai</text>
<text x="65.6" y="26.9">n Se</text>
<text x="69.4" y="26.9">ns</text>
<text x="71.3" y="26.9">or / Mag</text>
<text x="63.7" y="58.9">Strain Sensor / Mag</text>
<text x="67.5" y="92.7">Strain Se</text>
<text x="75" y="92.7">nsor / Mag</text>
<text x="69.3" y="124.6">Strain Sensor / Mag</text>
</g>
<g font-size="1.6" fill="#808080">
<text x="14.1" y="15.4">1</text>
<text x="14.1" y="17.3">2</text>
<text x="18.5" y="16.2">NC_2</text>
<text x="43.5" y="16.2">IN</text>
<text x="48.5" y="17.3">7</text>
<text x="48.5" y="15.4">8</text>
<text x="117.9" y="16.8" transform="rotate(-90 117.9 16.8)">1</text>
<text x="117.9" y="13.5" transform="rotate(-90 117.9 13.5)">2</text>
<text x="121.7" y="16.8" transform="rotate(-90 121.7 16.8)">1</text>
<text x="121.7" y="13.5" transform="rotate(-90 121.7 13.5)">2</text>
<text x="210" y="15.4" transform="rotate(-90 210 15.4)">1</text>
<text x="14.1" y="19.2">3</text>
<text x="14.1" y="21">4</text>
<text x="18.5" y="18.1">OUT_2</text>
<text x="18.5" y="20">OUT_3</text>
<text x="18.5" y="21.9">OUT</text>
<text x="41.7" y="18.1">IN_2</text>
<text x="42" y="21.9">SET</text>
<text x="42.8" y="20">NC</text>
<text x="48.5" y="21">5</text>
<text x="48.5" y="19.2">6</text>
<text x="89.3" y="22.9">3</text>
<text x="93.6" y="23.7">+IN_A</text>
<text x="103.7" y="23.7">OUT_A</text>
<text x="107" y="20">V+</text>
<text x="112.4" y="19.2">8</text>
<text x="112.4" y="22.9">1</text>
<text x="210" y="18.7" transform="rotate(-90 210 18.7)">2</text>
<text x="243.9" y="21" transform="rotate(-90 243.9 21)">2</text>
<text x="59.2" y="28.6">1</text>
<text x="89.3" y="24.8">5</text>
<text x="89.3" y="26.7">2</text>
<text x="89.3" y="28.6">6</text>
<text x="93.6" y="25.6">+IN_B</text>
<text x="93.6" y="27.5">-IN_A</text>
<text x="93.6" y="29.4">-IN_B</text>
<text x="103.7" y="25.6">OUT_B</text>
<text x="112.4" y="24.8">7</text>
<text x="211.4" y="24.8">1</text>
<text x="211.4" y="26.7">4</text>
<text x="215.8" y="25.6">FILTER</text>
<text x="215.8" y="27.5">IN</text>
<text x="226.7" y="27.5">OUTS</text>
<text x="226.8" y="25.6">OUTF</text>
<text x="234.6" y="24.8">6</text>
<text x="234.6" y="26.7">5</text>
<text x="243.9" y="24.3" transform="rotate(-90 243.9 24.3)">1</text>
<text x="59.2" y="30.4">2</text>
<text x="107.5" y="35">V-</text>
<text x="112.4" y="34.2">4</text>
<text x="204.4" y="35.6" transform="rotate(-90 204.4 35.6)">1</text>
<text x="204.4" y="32.3" transform="rotate(-90 204.4 32.3)">2</text>
<text x="211.4" y="30.4">3</text>
<text x="215.8" y="31.3">EN</text>
<text x="227.6" y="35">GND</text>
<text x="234.6" y="34.2">2</text>
<text x="16" y="47.3">1</text>
<text x="50.4" y="47.3">8</text>
<text x="154.6" y="43.6">2</text>
<text x="157.9" y="43.6">1</text>
<text x="16" y="49.2">2</text>
<text x="16" y="51.1">3</text>
<text x="16" y="53">4</text>
<text x="20.3" y="48.2">NC_2</text>
<text x="20.3" y="50">OUT_2</text>
<text x="20.3" y="51.9">OUT_3</text>
<text x="20.3" y="53.8">OUT</text>
<text x="43.6" y="50">IN_2</text>
<text x="43.9" y="53.8">SET</text>
<text x="44.7" y="51.9">NC</text>
<text x="45.4" y="48.2">IN</text>
<text x="50.4" y="53">5</text>
<text x="50.4" y="51.1">6</text>
<text x="50.4" y="49.2">7</text>
<text x="165.5" y="51.1">26</text>
<text x="165.5" y="53">23</text>
<text x="170.7" y="51.9">AVDD</text>
<text x="170.7" y="53.8">AVSS</text>
<text x="219.7" y="50">REFIN1(+)</text>
<text x="220.1" y="51.9">REFIN1(-)</text>
<text x="230.8" y="49.2">12</text>
<text x="230.8" y="51.1">13</text>
<text x="251.4" y="52.5" transform="rotate(-90 251.4 52.5)">2</text>
<text x="251.4" y="49.2" transform="rotate(-90 251.4 49.2)">1</text>
<text x="139.6" y="54.9">2</text>
<text x="142.9" y="54.9">1</text>
<text x="166.3" y="56.7">2</text>
<text x="170.7" y="57.6">IOVDD</text>
<text x="219.7" y="59.4">REGCAPA</text>
<text x="220.8" y="55.7">REFOUT</text>
<text x="230.8" y="54.9">22</text>
<text x="230.8" y="58.6">24</text>
<text x="61.1" y="60.5">1</text>
<text x="61.1" y="62.4">2</text>
<text x="166.3" y="62.4">4</text>
<text x="166.3" y="64.3">5</text>
<text x="170.7" y="63.2">AIN0/IOUT/VBIAS</text>
<text x="170.7" y="65.1">AIN1/IOUT/VBIAS</text>
<text x="219.5" y="61.3">REGCAPD</text>
<text x="225.2" y="65.1">CS</text>
<text x="230.8" y="60.5">1</text>
<text x="230.8" y="64.3">32</text>
<text x="247.6" y="65.7" transform="rotate(-90 247.6 65.7)">2</text>
<text x="247.6" y="62.4" transform="rotate(-90 247.6 62.4)">1</text>
<text x="255.1" y="65.7" transform="rotate(-90 255.1 65.7)">2</text>
<text x="255.1" y="62.4" transform="rotate(-90 255.1 62.4)">1</text>
<text x="139.6" y="69.9">2</text>
<text x="142.9" y="69.9">1</text>
<text x="166.3" y="66.1">6</text>
<text x="166.3" y="68">7</text>
<text x="166.3" y="69.9">8</text>
<text x="166.3" y="71.8">9</text>
<text x="170.7" y="67">AIN2/IOUT/VBIAS/P1</text>
<text x="170.7" y="68.8">AIN3/IOUT/VBIAS/P2</text>
<text x="170.7" y="70.7">AIN4/IOUT/VBIAS/P3</text>
<text x="223" y="68.8">SYNC</text>
<text x="230.8" y="68">27</text>
<text x="230.8" y="71.8">31</text>
<text x="165.5" y="73.6">10</text>
<text x="165.5" y="77.4">14</text>
<text x="165.6" y="75.5">11</text>
<text x="170.7" y="72.6">AIN5/IOUT/VBIAS/P4</text>
<text x="170.7" y="74.5">AIN6/IOUT/VBIAS</text>
<text x="170.7" y="76.4">AIN7/IOUT/VBIAS</text>
<text x="224.3" y="72.6">CLK</text>
<text x="224.6" y="76.3">DIN</text>
<text x="230.8" y="75.5">29</text>
<text x="230.8" y="77.4">28</text>
<text x="267.8" y="73.6">1</text>
<text x="267.8" y="75.5">2</text>
<text x="267.8" y="77.4">3</text>
<text x="19.7" y="81.2">1</text>
<text x="19.7" y="83">2</text>
<text x="24.1" y="82">NC_2</text>
<text x="24.1" y="83.9">OUT_2</text>
<text x="47.4" y="83.9">IN_2</text>
<text x="49.1" y="82">IN</text>
<text x="54.2" y="83">7</text>
<text x="54.2" y="81.2">8</text>
<text x="125.5" y="81.2" transform="rotate(-90 125.5 81.2)">2</text>
<text x="129.2" y="81.2" transform="rotate(-90 129.2 81.2)">2</text>
<text x="165.5" y="79.3">15</text>
<text x="165.5" y="81.2">16</text>
<text x="165.5" y="83">17</text>
<text x="170.7" y="78.2">AIN8/IOUT/VBIAS</text>
<text x="170.7" y="80.1">AIN9/IOUT/VBIAS</text>
<text x="170.7" y="82">AIN10/IOUT/VBIAS</text>
<text x="170.7" y="83.9">AIN11/IOUT/VBIAS</text>
<text x="219.1" y="78.2">DOUT/RDY</text>
<text x="223.7" y="82">PSW</text>
<text x="230.8" y="81.2">25</text>
<text x="267.8" y="79.3">4</text>
<text x="19.7" y="84.9">3</text>
<text x="19.7" y="86.8">4</text>
<text x="24.1" y="85.8">OUT_3</text>
<text x="24.1" y="87.6">OUT</text>
<text x="47.6" y="87.6">SET</text>
<text x="48.4" y="85.7">NC</text>
<text x="54.2" y="86.8">5</text>
<text x="54.2" y="84.9">6</text>
<text x="94.9" y="88.7">3</text>
<text x="99.3" y="89.5">+IN_A</text>
<text x="109.3" y="89.5">OUT_A</text>
<text x="112.6" y="85.7">V+</text>
<text x="118.1" y="84.9">8</text>
<text x="118.1" y="88.7">1</text>
<text x="125.5" y="84.5" transform="rotate(-90 125.5 84.5)">1</text>
<text x="129.2" y="84.5" transform="rotate(-90 129.2 84.5)">1</text>
<text x="165.5" y="84.9">18</text>
<text x="165.5" y="86.8">19</text>
<text x="165.5" y="88.7">20</text>
<text x="170.7" y="85.8">AIN12/IOUT/VBIAS</text>
<text x="170.7" y="87.6">AIN13/IOUT/VBIAS</text>
<text x="170.7" y="89.5">AIN14/IOUT/VBIAS/REFIN2(+)</text>
<text x="222.7" y="89.5">DGND</text>
<text x="223.2" y="85.7">SCLK</text>
<text x="230.8" y="84.9">30</text>
<text x="230.8" y="88.7">3</text>
<text x="64.9" y="94.3">1</text>
<text x="94.9" y="90.6">5</text>
<text x="94.9" y="92.4">2</text>
<text x="94.9" y="94.3">6</text>
<text x="99.3" y="91.4">+IN_B</text>
<text x="99.3" y="93.3">-IN_A</text>
<text x="99.3" y="95.1">-IN_B</text>
<text x="109.3" y="91.4">OUT_B</text>
<text x="118.1" y="90.6">7</text>
<text x="165.5" y="90.6">21</text>
<text x="170.7" y="91.4">AIN15/IOUT/VBIAS/REFIN2(-)</text>
<text x="225.2" y="93.3">EP</text>
<text x="230.8" y="92.4">33</text>
<text x="64.9" y="96.2">2</text>
<text x="113.1" y="100.8">V-</text>
<text x="118.1" y="100">4</text>
<text x="21.6" y="113.1">1</text>
<text x="26" y="113.9">NC_2</text>
<text x="51" y="113.9">IN</text>
<text x="56" y="113.1">8</text>
<text x="21.6" y="115">2</text>
<text x="21.6" y="116.9">3</text>
<text x="21.6" y="118.7">4</text>
<text x="26" y="115.8">OUT_2</text>
<text x="26" y="117.7">OUT_3</text>
<text x="26" y="119.6">OUT</text>
<text x="49.2" y="115.8">IN_2</text>
<text x="49.5" y="119.6">SET</text>
<text x="50.3" y="117.7">NC</text>
<text x="56" y="118.7">5</text>
<text x="56" y="116.9">6</text>
<text x="56" y="115">7</text>
<text x="140.5" y="123.9" transform="rotate(-90 140.5 123.9)">2</text>
<text x="140.5" y="120.6" transform="rotate(-90 140.5 120.6)">1</text>
<text x="149.9" y="123.9" transform="rotate(-90 149.9 123.9)">2</text>
<text x="149.9" y="120.6" transform="rotate(-90 149.9 120.6)">1</text>
<text x="159.3" y="123.9" transform="rotate(-90 159.3 123.9)">2</text>
<text x="159.3" y="120.6" transform="rotate(-90 159.3 120.6)">1</text>
<text x="168.7" y="123.9" transform="rotate(-90 168.7 123.9)">2</text>
<text x="168.7" y="120.6" transform="rotate(-90 168.7 120.6)">1</text>
<text x="178.1" y="123.9" transform="rotate(-90 178.1 123.9)">2</text>
<text x="178.1" y="120.6" transform="rotate(-90 178.1 120.6)">1</text>
<text x="187.5" y="123.9" transform="rotate(-90 187.5 123.9)">2</text>
<text x="187.5" y="120.6" transform="rotate(-90 187.5 120.6)">1</text>
<text x="196.9" y="123.9" transform="rotate(-90 196.9 123.9)">2</text>
<text x="196.9" y="120.6" transform="rotate(-90 196.9 120.6)">1</text>
<text x="206.3" y="123.9" transform="rotate(-90 206.3 123.9)">2</text>
<text x="206.3" y="120.6" transform="rotate(-90 206.3 120.6)">1</text>
<text x="66.7" y="126.3">1</text>
<text x="66.7" y="128.1">2</text>
</g>
</svg>
